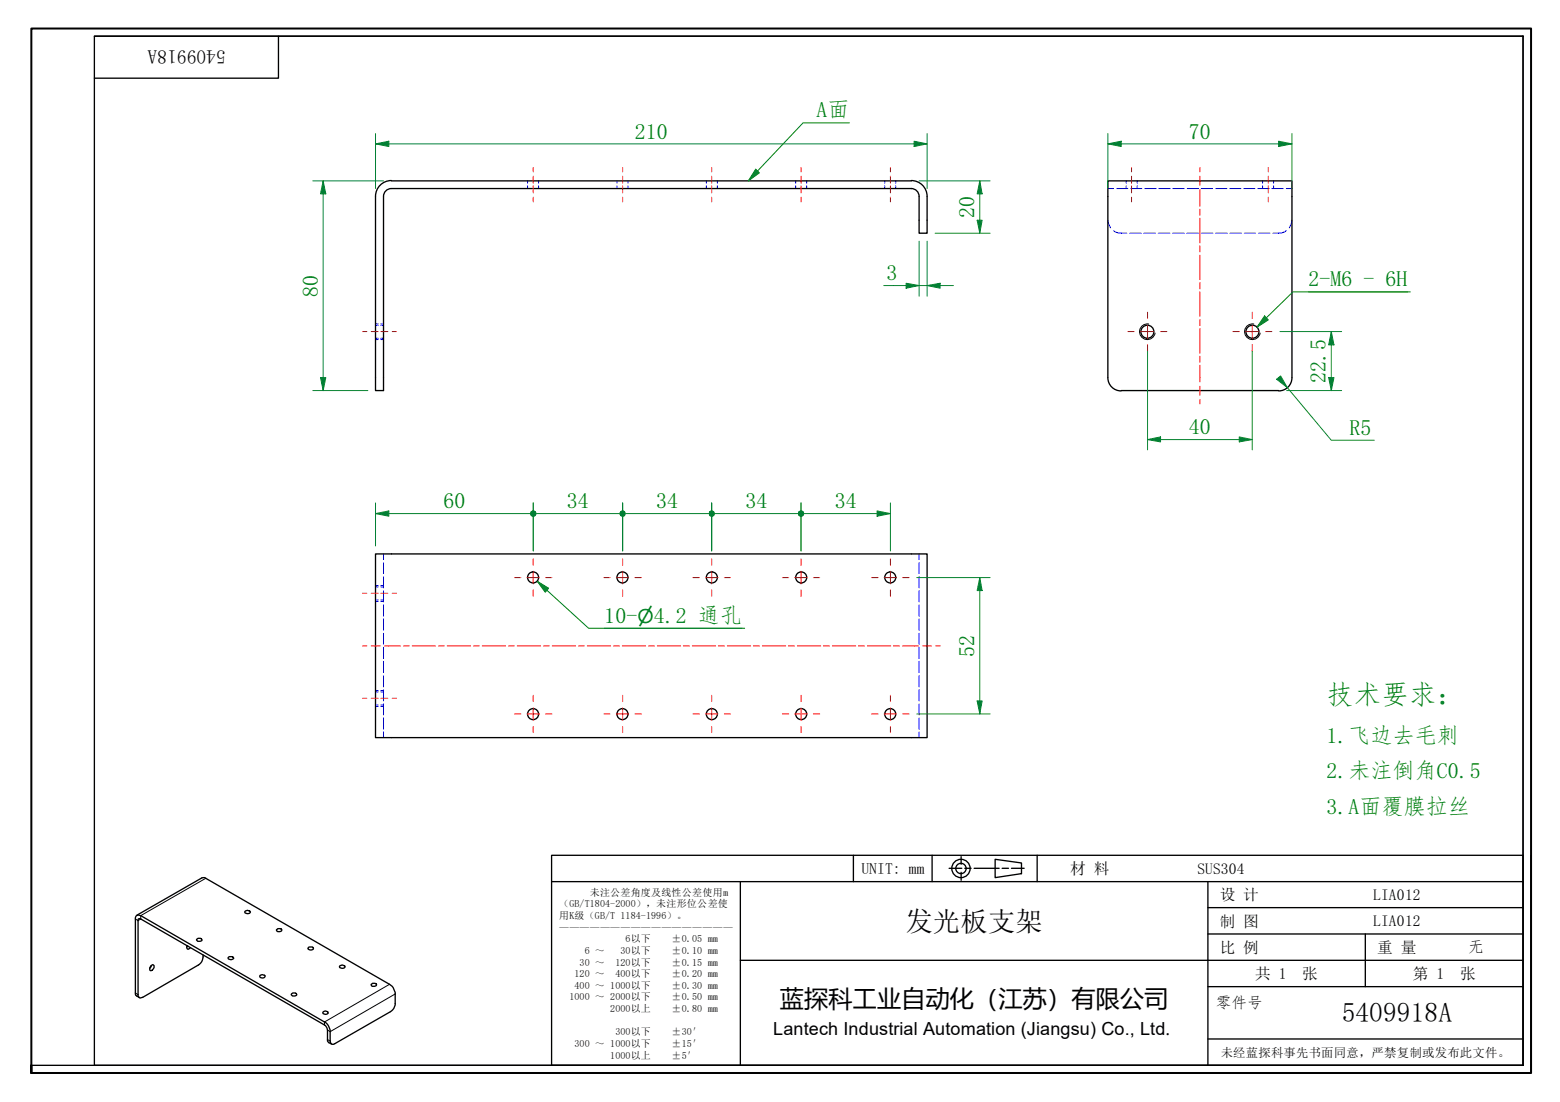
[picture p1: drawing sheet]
<svg xmlns="http://www.w3.org/2000/svg" width="297mm" height="210mm" viewBox="0 0 297 210" stroke-linecap="round" stroke-linejoin="round" font-family="sans-serif">
<g fill="none" stroke="#00f" stroke-width=".19">
<path d="M100.5 34.5v.4M100.5 35.4v.5M102.6 34.5v.4M102.6 35.4v.5M117.5 34.5v.4M117.5 35.4v.5M119.6 34.5v.4M119.6 35.4v.5M134.5 34.5v.4M134.5 35.4v.5M136.6 34.5v.4M136.6 35.4v.5"/>
<path d="M151.5 34.5v.4M151.5 35.4v.5M153.6 34.5v.4M153.6 35.4v.5M168.5 34.5v.4M168.5 35.4v.5M170.6 34.5v.4M170.6 35.4v.5M210.9 35.9h1.1M212.6 35.9h2.2M214.4 34.5v.4M214.4 35.4v.5"/>
<path d="M215.3 35.9h2.1M216.5 34.5v.4M216.5 35.4v.5M218 35.9h2.2M220.7 35.9h2.1M223.3 35.9h2.2M226.1 35.9h2.1M228.7 35.9h2.2M231.5 35.9h2.1M234.1 35.9h2.2M236.8 35.9h2.2M239.5 35.9h2.2"/>
<path d="M240.4 34.5v.4M240.4 35.4v.5M242.2 35.9h2.1M242.5 34.5v.4M242.5 35.4v.5M244.9 35.9h1.1M210.9 41.9l.6 1.5M212 43.9a2.94 2.94 0 0 0 2.6 .5M215.1 44.4h2.2M217.8 44.4h2.2M220.5 44.4h2.3M223.3 44.4h2.2"/>
<path d="M226 44.4h2.2M228.7 44.4h2.2M231.5 44.4h2.2M234.2 44.4h2.2M236.9 44.4h2.2M239.6 44.4h2.2M244.9 43.9a2.94 2.94 0 0 1-2.5 .5M246 41.9l-.5 1.5M71.5 64.4h.5M71.5 61.9h.5M71.5 64.7h.5M71.5 61.7h.5"/>
<path d="M72.5 64.4h.5M72.5 61.9h.5M72.5 64.7h.5M72.5 61.7h.5M71.5 114.3h.5M71.5 111.8h.5M71.5 114.5h.5M71.5 111.5h.5M72.5 114.3h.5M72.5 111.8h.5M72.5 114.5h.5M72.5 111.5h.5"/>
<path d="M73 105.5v1.1M73 107.2v2.1M73 109.8v2.2M73 112.5v2.2M73 115.2v2.2M73 117.9v2.2M175 105.5v1.1M175 107.2v2.1M175 109.8v2.2M175 112.5v2.2M175 115.2v2.2M175 117.9v2.2"/>
<path d="M71.5 134.3h.5M71.5 131.8h.5M71.5 134.5h.5M71.5 131.5h.5M72.5 134.3h.5M72.5 131.8h.5M72.5 134.5h.5M72.5 131.5h.5M73 120.6v2.1M73 123.3v2.1M73 126v2.1M73 128.7v2.1"/>
<path d="M73 131.4v2.1M73 134.1v2.1M73 136.8v2.1M73 139.4v1.1M175 120.6v2.1M175 123.3v2.1M175 126v2.1M175 128.7v2.1M175 131.4v2.1M175 134.1v2.1M175 136.8v2.1M175 139.4v1.1"/>
</g>
<g fill="none" stroke="#000" stroke-width=".25">
<path d="M74.5 34.4a3 3 0 0 0-3 3v37h1.5v-37a1.49 1.49 0 0 1 1.5-1.5M74.5 35.9h99M74.5 34.5h99M173.5 34.4a3 3 0 0 1 3 3v7h-1.5v-7a1.49 1.49 0 0 0-1.5-1.5M213.5 74.5a2.51 2.51 0 0 1-2.6-2.6v-37.4h35.1v37.4a2.51 2.51 0 0 1-2.5 2.6M213.5 74.4h30M71.5 105.5h105v35h-105zM26 174.3l12.4-7.1h.6l35.7 20.7 .5 1.1v2.4l-.2 .7-.4 .4-10.8 6.3a.54 .54 0 0 1-.7 .1 .54 .54 0 0 1-.2-.6v-2.1l-.4-.9-.5-.5-35.2-20.4-.4-.1a.58 .58 0 0 0-.6 .7v14.4v.2l.7 .4M37.5 178.9a.51 .51 0 0 1 .5-.2 .51 .51 0 0 1 .4 .5l-.3 .1a.53 .53 0 0 1-.7-.3zM46.7 173.5l.4-.1 .5 .2a.52 .52 0 0 1-.5 .4 .52 .52 0 0 1-.5-.4zM52.6 177.1l.5-.2a.37 .37 0 0 1 .6 .3 .57 .57 0 0 1-.6 .3 .57 .57 0 0 1-.5-.4zM28.8 183.9l.3-.2a.64 .64 0 0 1 .2 .8 .64 .64 0 0 1-.7 .4l-.1-.5z"/>
<path d="M28.8 183.9l-.3 .5M35.6 180.1v.4l.1 .3h.1l.5-.3M35.8 180.2l-.2 .2M38.7 181.9l-.2 1-.5 .8-10.8 6.3a.54 .54 0 0 1-.7 0 .54 .54 0 0 1-.2-.5v-14.3l.4-.2 35.1 20.2 .4 .5 .2 .5v2.1l.2 .3 .5 .3M43.4 182.4a.57 .57 0 0 1 .6-.2 .57 .57 0 0 1 .4 .4l-.5 .2-.4-.1zM49.5 185.8l.4-.2 .6 .2a.52 .52 0 0 1-.5 .5 .52 .52 0 0 1-.5-.4zM55.6 189.3l.2-.2 .5 .1 .2 .3-.4 .2a.53 .53 0 0 1-.7-.2zM58.7 180.4h.7l.3 .3-.2 .2h-.4l-.5-.2zM61.5 192.8a.57 .57 0 0 1 .5-.2 .57 .57 0 0 1 .5 .4l-.6 .2-.4-.1zM64.6 184.1l.6-.3 .5 .2a.52 .52 0 0 1-.5 .5 .52 .52 0 0 1-.6-.4zM70.7 187.5l.5-.2a.37 .37 0 0 1 .5 .3 .57 .57 0 0 1-.6 .3 .57 .57 0 0 1-.4-.4z"/>
<circle cx="218.5" cy="63.2" r="1.24"/>
<circle cx="238.5" cy="63.2" r="1.24"/>
<circle cx="101.5" cy="110" r="1.05"/>
<circle cx="118.5" cy="110" r="1.05"/>
<circle cx="135.5" cy="110" r="1.05"/>
<circle cx="152.6" cy="110" r="1.05"/>
<circle cx="169.5" cy="110" r="1.05"/>
<circle cx="101.5" cy="136" r="1.05"/>
<circle cx="118.5" cy="136" r="1.05"/>
<circle cx="135.5" cy="136" r="1.05"/>
<circle cx="152.6" cy="136" r="1.05"/>
<circle cx="169.5" cy="136" r="1.05"/>
</g>
<path d="M218.7 61.7a1.49 1.49 0 0 0-1.7 1.2 1.49 1.49 0 0 0 1.2 1.8 1.49 1.49 0 0 0 1.7-1.3M238.7 61.7a1.49 1.49 0 0 0-1.7 1.2 1.49 1.49 0 0 0 1.2 1.8 1.49 1.49 0 0 0 1.7-1.3M39.2 167.3l-12.4 7.1v.6l-.5 .4-.5-.4M25.8 189.1l.5 .4M62.4 198l.5 .3M74.2 187.5l-12.4 7.2v.5M75.2 189.3l-12.3 7.2-.5-.3" fill="none" stroke="#000" stroke-width=".19"/>
<path d="M6 204.4v-1.5v1.5M6 202.9v-197.5h285.5v199h-285.5" fill="none" stroke="#000" stroke-width=".38"/>
<path d="M18 6.9h272v196h-272zM18 6.9h272M53 6.9v8h-35M290 6.9v196h-284" fill="none" stroke="#000" stroke-width=".25"/>
<g fill="none" stroke="#000" stroke-width=".25">
<path d="M105 162.9h185v40h-185zM105 167.9h185M141 167.9v35M162.5 162.9v5M177.5 162.9v5M180.7 165.4h2.4M183 163.2v1.4M183 166.2v1.5M183.7 165.4h1.2M185.5 165.4h4.7M189.5 163.7l5 .7v2l-5 .8zM190.8 165.4h1.2"/>
<path d="M192.6 165.4h2.4M197.5 162.9v5M230 167.9v35M230 177.9h60M230 172.9h60M260 177.9v10M291.5 162.9v41.5h-186.5M141 182.9h149M230 197.9h60M230 187.9h60"/>
<circle cx="183" cy="165.4" r="1.75"/>
<circle cx="183" cy="165.4" r=".98"/>
</g>
<g fill="none" stroke="#f00" stroke-width=".19">
<path d="M101.5 31.9v.8M101.5 33.6v1.3M101.5 35.4v1.3M101.5 37.6v.9M118.6 31.9v.8M118.6 33.6v1.3M118.6 35.4v1.3M118.6 37.6v.9M135.5 31.9v.8M135.5 33.6v1.3M135.5 35.4v1.3M135.5 37.6v.9"/>
<path d="M152.5 31.9v.8M152.5 33.6v1.3M152.5 35.4v1.3M152.5 37.6v.9M169.5 31.9v.8M169.5 33.6v1.3M169.5 35.4v1.3M169.5 37.6v.9M215.5 31.9v.8M215.5 33.6v1.3M215.5 35.4v1.3M215.5 37.6v.9"/>
<path d="M241.5 31.9v.8M241.5 33.6v1.3M241.5 35.4v1.3M241.5 37.6v.9M69 63.2h.8M70.7 63.2h1.3M72.5 63.2h1.4M74.7 63.2h.8M69 113h.8M70.7 113h1.3M72.5 113h1.4M74.7 113h.8"/>
<path d="M69 133h.8M70.7 133h1.3M72.5 133h1.4M74.7 133h.8"/>
</g>
<g fill="none" stroke="#f00" stroke-width=".19">
<path d="M218.5 59.5v1.2M238.4 59.5v1.2M214.8 63.2h1.2M217.2 63.2h2.5M218.5 61.9v2.5M218.5 65.6v1.3M221 63.2h1.2M234.8 63.2h1.2M237.2 63.2h2.5M238.4 61.9v2.5M238.4 65.6v1.3M241 63.2h1.2"/>
<path d="M98 110h1.2M100.3 110h2.4M101.5 106.5v1.2M101.5 108.8v2.4M101.5 112.4v1.2M103.9 110h1.2M115 110h1.1M117.3 110h2.4M118.6 106.5v1.2M118.6 108.8v2.4M118.6 112.4v1.2M120.9 110h1.2"/>
<path d="M132 110h1.2M134.4 110h2.3M135.5 106.5v1.2M135.5 108.8v2.4M135.5 112.4v1.2M137.9 110h1.2M149 110h1.2M151.3 110h2.4M152.5 106.5v1.2M152.5 108.8v2.4M152.5 112.4v1.2M154.9 110h1.2"/>
<path d="M166 110h1.2M168.3 110h2.4M169.5 106.5v1.2M169.5 108.8v2.4M169.5 112.4v1.2M171.9 110h1.2M98 136h1.2M100.3 136h2.4M101.5 132.4v1.2M101.5 134.8v2.4M101.5 138.4v1.1M103.9 136h1.2"/>
<path d="M115 136h1.1M117.3 136h2.4M118.6 132.4v1.2M118.6 134.8v2.4M118.6 138.4v1.1M120.9 136h1.2M132 136h1.2M134.4 136h2.3M135.5 132.4v1.2M135.5 134.8v2.4M135.5 138.4v1.1M137.9 136h1.2"/>
<path d="M149 136h1.2M151.3 136h2.4M152.5 132.4v1.2M152.5 134.8v2.4M152.5 138.4v1.1M154.9 136h1.2M166 136h1.2M168.3 136h2.4M169.5 132.4v1.2M169.5 134.8v2.4M169.5 138.4v1.1M171.9 136h1.2"/>
</g>
<path d="M61.5 34.5v2.4" fill="none" stroke="#00803f" stroke-width=".19"/>
<path d="M61.5 34.5l.5 2.4h-1z" fill="#00803f"/>
<path d="M61.5 34.5l.5 2.4h-1zM61.5 71.9v2.5" fill="none" stroke="#00803f" stroke-width=".19"/>
<path d="M61 71.9h1l-.5 2.5z" fill="#00803f"/>
<path d="M59.6 34.5h13.4M61.5 36.9v35M186.6 34.5v2.4M59.6 74.4h10.4M61 71.9h1l-.5 2.5z" fill="none" stroke="#00803f" stroke-width=".19"/>
<path d="M186.6 34.5l.4 2.4h-.9z" fill="#00803f"/>
<path d="M186.6 34.5l.4 2.4h-.9zM186.6 41.9v2.5" fill="none" stroke="#00803f" stroke-width=".19"/>
<path d="M186.1 41.9h.9l-.4 2.5z" fill="#00803f"/>
<path d="M71.5 27.4h2.5M175 34.5h13.5M186.6 36.9v5M178.1 44.4h10.4M186.1 41.9h.9l-.4 2.5z" fill="none" stroke="#00803f" stroke-width=".19"/>
<path d="M71.5 27.4l2.5-.5v1z" fill="#00803f"/>
<path d="M71.5 27.4l2.5-.5v1zM174.1 27.4h2.4" fill="none" stroke="#00803f" stroke-width=".19"/>
<path d="M174.1 26.9l2.4 .5-2.4 .5z" fill="#00803f"/>
<path d="M71.5 25.4v10.5M74 27.4h100.1M174.1 26.9l2.4 .5-2.4 .5zM176.5 25.4v10.5M172.5 54.4h2.5" fill="none" stroke="#00803f" stroke-width=".19"/>
<path d="M172.5 53.9l2.5 .5-2.5 .5z" fill="#00803f"/>
<path d="M172.5 53.9l2.5 .5-2.5 .5zM176.5 54.4h2.5" fill="none" stroke="#00803f" stroke-width=".19"/>
<path d="M176.5 54.4l2.5-.5v1z" fill="#00803f"/>
<path d="M210.9 27.4h2.6M168.3 54.4h4.2M175 54.4h1.5M175 45.9v10.5M176.5 54.4l2.5-.5v1zM176.5 45.9v10.5M179 54.4h2.5" fill="none" stroke="#00803f" stroke-width=".19"/>
<g fill="none" stroke="#f00" stroke-width=".19">
<path d="M228.5 31.9v.8M228.5 33.6v1.7M228.5 36.1v3.2M228.5 39.8v1.2M228.5 41.6v4.7M228.5 46.8v1.2M228.5 48.6v4.6M228.5 53.8v1.2M228.5 55.6v4.6M228.5 60.9v1.1M228.5 62.6v4.7M228.5 67.9v1.1"/>
<path d="M228.5 69.6v3.1M228.5 73.6v1.7M228.5 76.1v.8M69 123h.8M70.7 123h1.7M73.2 123h3.1M76.8 123h1.1M78.5 123h4.4M83.5 123h1.1M85.2 123h4.4M90.2 123h1M91.8 123h4.5"/>
<path d="M96.8 123h1.1M98.5 123h4.4M103.5 123h1.1M105.2 123h4.4M110.2 123h1.1M111.8 123h4.5M116.8 123h1.1M118.5 123h4.4M123.5 123h1.1M125.2 123h4.4M130.1 123h1.2M131.8 123h4.5"/>
<path d="M136.8 123h1.1M138.5 123h4.4M143.4 123h1.2M145.2 123h4.4M150.1 123h1.2M151.8 123h4.5M156.8 123h1.1M158.5 123h4.4M163.4 123h1.2M165.2 123h4.4M170.1 123h1.2M171.8 123h3.1"/>
<path d="M175.7 123h1.7M178.2 123h.8"/>
</g>
<path d="M210.9 27.4l2.6-.5v1z" fill="#00803f"/>
<path d="M210.9 27.4l2.6-.5v1zM243.5 27.4h2.5" fill="none" stroke="#00803f" stroke-width=".19"/>
<path d="M243.5 26.9l2.5 .5-2.5 .5z" fill="#00803f"/>
<path d="M210.9 25.4v10.5M213.5 27.4h30M243.5 26.9l2.5 .5-2.5 .5zM246 25.4v10.5M253.5 71.9v2.5" fill="none" stroke="#00803f" stroke-width=".19"/>
<path d="M253 71.9h1l-.5 2.5z" fill="#00803f"/>
<path d="M253 71.9h1l-.5 2.5zM253.5 63.2v2.5" fill="none" stroke="#00803f" stroke-width=".19"/>
<path d="M253.5 63.2l.5 2.5h-1z" fill="#00803f"/>
<path d="M243.7 63.2h11.8M245 74.4h10.5M253.5 63.2l.5 2.5h-1zM253.5 65.7v6.2M218.5 83.7h2.5" fill="none" stroke="#00803f" stroke-width=".19"/>
<path d="M218.5 83.7l2.5-.5v1z" fill="#00803f"/>
<path d="M218.5 83.7l2.5-.5v1zM236 83.7h2.4" fill="none" stroke="#00803f" stroke-width=".19"/>
<path d="M236 83.2l2.4 .5-2.4 .5z" fill="#00803f"/>
<path d="M218.5 66.9v18.8M238.4 66.9v18.8M243.5 71.9l1.6 1.9M221 83.7h15M236 83.2l2.4 .5-2.4 .5z" fill="none" stroke="#00803f" stroke-width=".19"/>
<path d="M243.1 72.2l.7-.6 1.3 2.2z" fill="#00803f"/>
<path d="M243.1 72.2l.7-.6 1.3 2.2zM245.1 73.8l8.4 10.1h8.2" fill="none" stroke="#00803f" stroke-width=".19"/>
<path d="M249.2 55.6h18.8M241.1 60.6l-1.8 1.7" fill="none" stroke="#008000" stroke-width=".19"/>
<path d="M240.8 60.2l.7 .7-2.2 1.4z" fill="#008000"/>
<path d="M268.5 55.6h-22.3l-5.1 5M240.8 60.2l.7 .7-2.2 1.4z" fill="none" stroke="#008000" stroke-width=".19"/>
<path d="M71.5 97.8h2.5" fill="none" stroke="#00803f" stroke-width=".19"/>
<path d="M71.5 97.8l2.5-.5v1z" fill="#00803f"/>
<path d="M71.5 97.8l2.5-.5v1zM99.1 97.8h1.8" fill="none" stroke="#00803f" stroke-width=".19"/>
<circle cx="101.5" cy="97.8" r=".63" fill="#00803f"/>
<path d="M71.5 95.8v8.2M74 97.8h25.1M101.5 95.8v9.1M102.2 97.8h1.8" fill="none" stroke="#00803f" stroke-width=".19"/>
<circle cx="101.5" cy="97.8" r=".63" fill="#00803f"/>
<path d="M116 97.8h1.9" fill="none" stroke="#00803f" stroke-width=".19"/>
<circle cx="118.5" cy="97.8" r=".62" fill="#00803f"/>
<path d="M101.5 95.8v9.1M104 97.8h12M118.6 95.8v9.1M119.1 97.8h1.9" fill="none" stroke="#00803f" stroke-width=".19"/>
<circle cx="118.6" cy="97.8" r=".63" fill="#00803f"/>
<path d="M133 97.8h1.9" fill="none" stroke="#00803f" stroke-width=".19"/>
<circle cx="135.5" cy="97.8" r=".63" fill="#00803f"/>
<path d="M118.6 95.8v9.1M121 97.8h12M135.5 95.8v9.1M136.1 97.8h1.9" fill="none" stroke="#00803f" stroke-width=".19"/>
<circle cx="135.6" cy="97.8" r=".62" fill="#00803f"/>
<path d="M150.1 97.8h1.8" fill="none" stroke="#00803f" stroke-width=".19"/>
<circle cx="152.5" cy="97.8" r=".63" fill="#00803f"/>
<path d="M135.5 95.8v9.1M138 97.8h12.1M152.5 95.8v9.1M153.2 97.8h1.8" fill="none" stroke="#00803f" stroke-width=".19"/>
<circle cx="152.5" cy="97.8" r=".63" fill="#00803f"/>
<path d="M167 97.8h2.5" fill="none" stroke="#00803f" stroke-width=".19"/>
<path d="M167 97.3l2.5 .5-2.5 .5z" fill="#00803f"/>
<path d="M152.5 95.8v9.1M155 97.8h12M167 97.3l2.5 .5-2.5 .5zM169.5 95.8v9.1M186.6 110v2.5" fill="none" stroke="#00803f" stroke-width=".19"/>
<path d="M186.6 110l.4 2.5h-.9z" fill="#00803f"/>
<path d="M186.6 110l.4 2.5h-.9zM186.6 133.5v2.5" fill="none" stroke="#00803f" stroke-width=".19"/>
<path d="M186.1 133.5h.9l-.4 2.5z" fill="#00803f"/>
<path d="M174.6 110h13.9M186.6 112.5v21M174.6 136h13.9M186.1 133.5h.9l-.4 2.5z" fill="none" stroke="#00803f" stroke-width=".19"/>
<path d="M144.2 32.6l-1.7 1.9" fill="none" stroke="#008000" stroke-width=".19"/>
<path d="M143.9 32.2l.7 .7-2.1 1.6z" fill="#008000"/>
<path d="M143.9 32.2l.7 .7-2.1 1.6zM161.7 23.4h-8.8l-8.7 9.2M102.3 110.7l1.8 1.7M115.1 119.7h26.2" fill="none" stroke="#008000" stroke-width=".19"/>
<path d="M102.3 110.7l2.2 1.3-.7 .8z" fill="#008000"/>
<path d="M102.3 110.7l2.2 1.3-.7 .8zM104.1 112.4l8 7.3h29.7" fill="none" stroke="#008000" stroke-width=".19"/>
<text font-size="5.2" fill="#008000" x="252.6" y="134.1">技术要求：</text>
<g font-size="5.2">
<text x="172.4" y="177.3">发光板支架</text>
<text x="255.5" y="194.7">5409918A</text>
</g>
<text font-size="4.6" x="148.5" y="191.9">蓝探科工业自动化（江苏）有限公司</text>
<g font-size="4.2" fill="#008000">
<text x="155.4" y="22.3">A面</text>
<text x="120.9" y="26.4">210</text>
<text x="226.4" y="26.4">70</text>
<text x="185.5" y="41.5" transform="rotate(-90 185.5 41.5)">20</text>
<text x="168.8" y="53.4">3</text>
<text x="60.5" y="56.5" transform="rotate(-90 60.5 56.5)">80</text>
<text x="249.2" y="54.5">2-M6 - 6H</text>
<text x="252.4" y="73" transform="rotate(-90 252.4 73)">22.5</text>
<text x="226.4" y="82.6">40</text>
<text x="257" y="82.8">R5</text>
<text x="84.5" y="96.8">60</text>
<text x="107.9" y="96.8">34</text>
<text x="125" y="96.8">34</text>
<text x="141.9" y="96.8">34</text>
<text x="158.9" y="96.8">34</text>
<text x="115.1" y="118.6">10-</text>
<text x="124.5" y="118.6">4.2 通孔</text>
<text x="185.5" y="125.1" transform="rotate(-90 185.5 125.1)">52</text>
<text x="252.6" y="141.5">1.飞边去毛刺</text>
<text x="252.6" y="148.2">2.未注倒角C0.5</text>
<text x="252.6" y="155">3.A面覆膜拉丝</text>
</g>
<text font-size="3.7" x="43" y="9.6" transform="rotate(180 43 9.6)">5409918A</text>
<text font-size="3.6" fill="#008000" x="121.4" y="118.6">⌀</text>
<text font-size="3.4" x="147.2" y="197.1">Lantech Industrial Automation (Jiangsu) Co., Ltd.</text>
<g font-size="3">
<text x="164" y="166.4">UNIT: mm</text>
<text x="203.8" y="166.5">材 料</text>
<text x="228" y="166.4">SUS304</text>
<text x="232.3" y="171.5">设 计</text>
<text x="261.5" y="171.4">LIA012</text>
<text x="232.3" y="176.5">制 图</text>
<text x="261.5" y="176.4">LIA012</text>
<text x="232.3" y="181.5">比 例</text>
<text x="262.3" y="181.5">重 量</text>
<text x="279.5" y="181.4">无</text>
<text x="231.5" y="191.9">零件号</text>
<text x="239" y="186.5">共 1</text>
<text x="248" y="186.5">张</text>
<text x="269" y="186.5">第 1</text>
<text x="278" y="186.5">张</text>
</g>
<text font-size="2.3" x="232.5" y="201.3">未经蓝探科事先书面同意，严禁复制或发布此文件。</text>
<g font-size="1.9">
<text x="106.5" y="172.8">（GB/T1804-2000），未注形位公差使</text>
<text x="112.3" y="170.6">未注公差角度及线性公差使用m</text>
<text x="106.5" y="175">用K级（GB/T 1184-1996）。</text>
<text x="106.5" y="177.3">—————————————————</text>
<text x="119.1" y="179.5">6以下</text>
<text x="127.9" y="179.5">±0.05 mm</text>
<text x="110.4" y="183.9">30 ～</text>
<text x="111.4" y="181.7">6 ～</text>
<text x="117.2" y="183.9">120以下</text>
<text x="118.2" y="181.7">30以下</text>
<text x="127.9" y="181.7">±0.10 mm</text>
<text x="127.9" y="183.9">±0.15 mm</text>
<text x="108.5" y="190.5">1000 ～ 2000以下</text>
<text x="109.4" y="186.1">120 ～</text>
<text x="109.4" y="188.3">400 ～ 1000以下</text>
<text x="117.2" y="186.1">400以下</text>
<text x="127.9" y="186.1">±0.20 mm</text>
<text x="127.9" y="188.3">±0.30 mm</text>
<text x="127.9" y="190.5">±0.50 mm</text>
<text x="116.2" y="192.8">2000以上</text>
<text x="117.2" y="197.2">300以下</text>
<text x="127.9" y="192.8">±0.80 mm</text>
<text x="127.9" y="197.2">±30′</text>
<text x="109.4" y="199.4">300 ～ 1000以下</text>
<text x="116.2" y="201.6">1000以上</text>
<text x="127.9" y="199.4">±15′</text>
<text x="127.9" y="201.6">±5′</text>
</g>
</svg>
